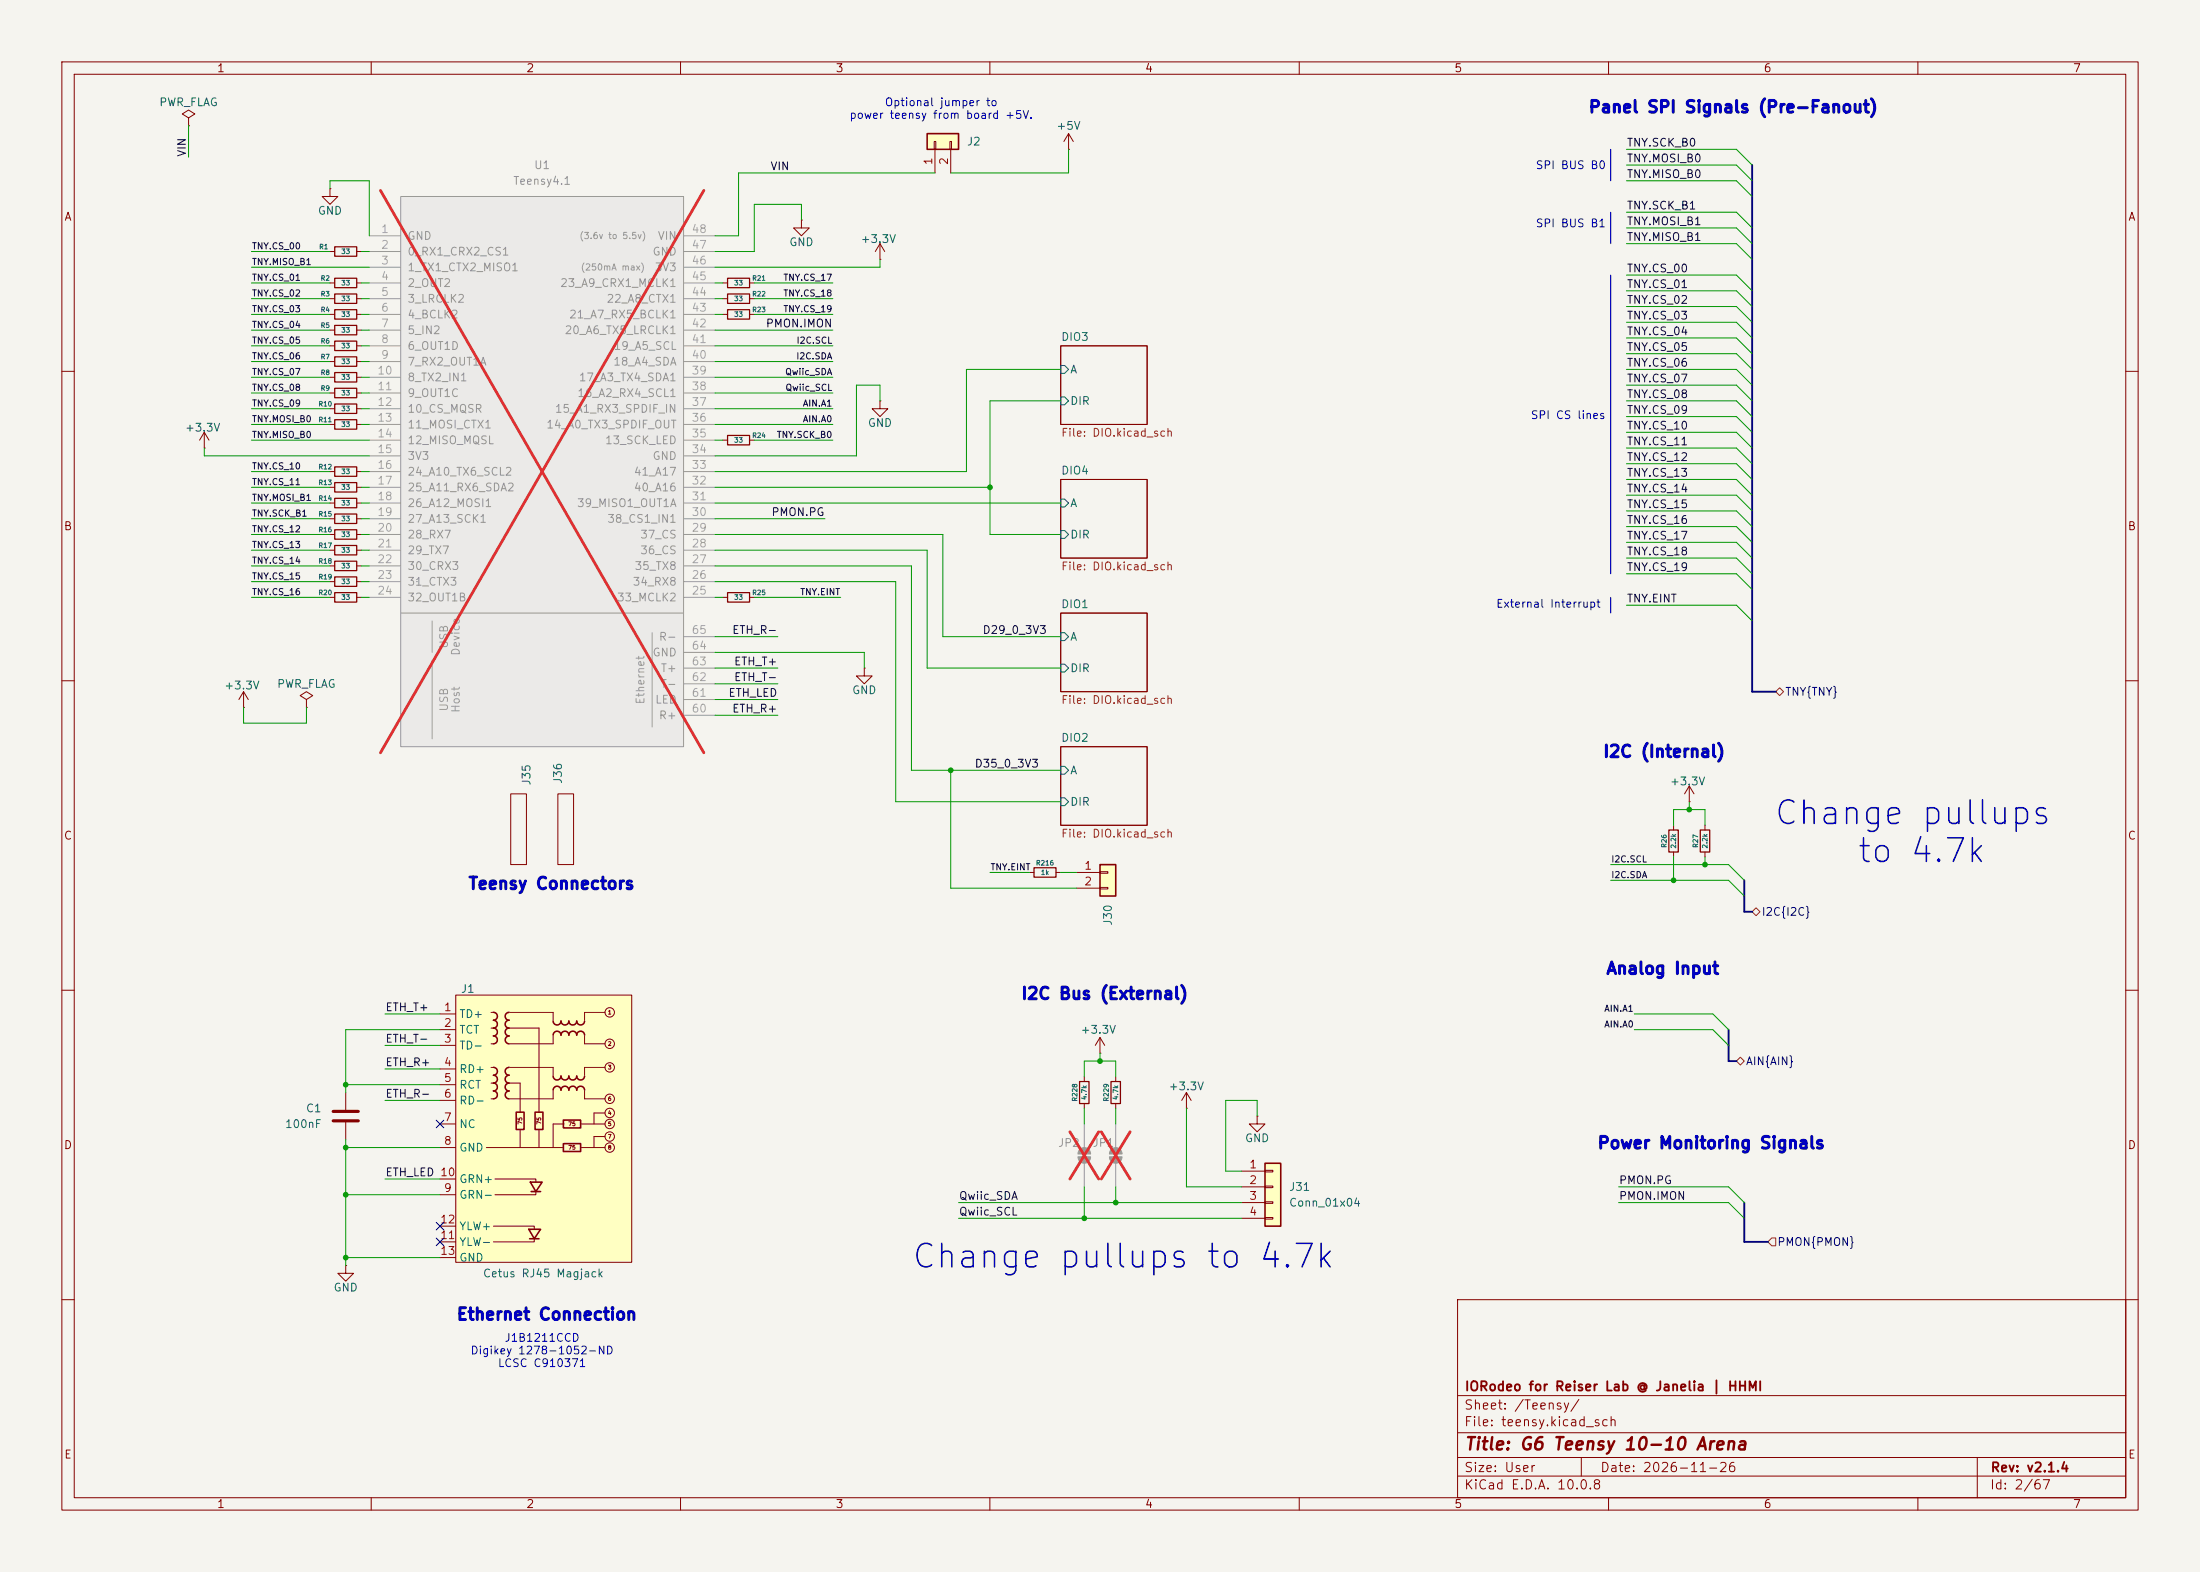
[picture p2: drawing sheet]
<svg xmlns="http://www.w3.org/2000/svg" width="356mm" height="254mm" viewBox="0 0 356 254" stroke-linecap="round" stroke-linejoin="round" font-family="sans-serif">
<path d="M0 0h355.6v254h-355.6z" fill="#f5f4ef" stroke="#f5f4ef" stroke-width=".16"/>
<g fill="none" stroke="#840000" stroke-width=".16">
<path d="M10 10h335.6v234h-335.6zM12 12h331.6v230h-331.6zM60 10v2M110 10v2M160 10v2M210 10v2M260 10v2M310 10v2M172.7 24.1h.1M172.7 21.6l-.7 1.3M172.7 21.6l.8 1.3M172.7 21.6v2.5"/>
<path d="M53.3 55.9h.8M57.7 55.9h.7M171.4 55.9h14v12.7h-14zM10 60h2M171.4 77.5h14v12.7h-14zM343.6 60h2M171.4 99.1h14v12.7h-14zM10 110h2M343.6 110h2M171.4 120.7h14v12.7h-14zM270.5 133.4v.7M270.5 137.7v.7"/>
<path d="M275.6 133.4v.7M275.6 137.7v.7M10 160h2M343.6 160h2M175.3 174v.8M175.3 178.3v.8M177.8 170.2h.1M177.8 167.6l-.8 1.3M177.8 167.6l.8 1.3M177.8 167.6v2.6M10 210h2M235.6 210h108v32h-108z"/>
<path d="M343.6 210h2M235.6 238.5h108M235.6 235.5h108M235.6 231.5h108M235.6 225.5h108M255.6 235.5v3M319.6 235.5v6.5M60 242v2M110 242v2M160 242v2M210 242v2M260 242v2"/>
<path d="M310 242v2"/>
</g>
<path d="M171.4 59.1h.7l.6 .6-.6 .6h-.7zM171.4 64.1h.7l.6 .7-.6 .6h-.7zM171.4 80.6h.7l.6 .7-.6 .6h-.7zM171.4 85.7h.7l.6 .7-.6 .6h-.7zM171.4 102.2h.7l.6 .7-.6 .6h-.7zM171.4 107.3h.7l.6 .7-.6 .6h-.7zM171.4 123.8h.7l.6 .7-.6 .6h-.7zM171.4 128.9h.7l.6 .6-.6 .7h-.7z" fill="none" stroke="#006464" stroke-width=".16"/>
<path d="M54.1 55.1h3.6v1.5h-3.6zM269.7 134.1h1.6v3.6h-1.6zM274.8 134.1h1.6v3.6h-1.6zM174.5 174.8h1.5v3.5h-1.5z" fill="none" stroke="#840000" stroke-width=".2"/>
<path d="M73.7 160.8h28.4v43.2h-28.4z" fill="#ffffc2"/>
<g fill="none" stroke="#840000" stroke-width=".16">
<path d="M129.5 35.6v1.2h1.3l-1.3 1.3-1.2-1.3h1.2M129.5 35.6h.1M142.2 39.4l-.7 1.2M142.2 39.4l.8 1.2M142.2 39.4v2.5M142.2 41.9h.1M53.3 68.6h.8M57.7 68.6h.7M53.3 91.4h.8M57.7 91.4h.7M49.5 113l1-.6-1-.6-1 .6 1 .6v1.3M49.5 114.3h.1"/>
<path d="M82.5 128.3h2.6v11.4h-2.6zM90.2 128.3h2.5v11.4h-2.5zM71.1 163.8h2.6M71.1 166.4h2.6M71.1 168.9h2.6M71.1 172.7h2.6M71.1 175.3h2.6M71.1 177.8h2.6M73.7 160.8h28.4v43.2h-28.4zM79.4 163.6h.4M79.4 166.1h.4M79.4 168.7h.4"/>
<path d="M79.4 172.5h.4M79.4 175h.4M79.4 177.5h.4M82.4 163.6h7v1.2M82.4 166.1h4.7v13.6M82.4 172.5h7v1.2M82.4 175h1.7v4.7M89.4 167.4v1.3h-7M89.4 176.3v1.2h-7M94.5 167.4v1.3h3.3M94.5 176.3v1.2h3.3M97.8 163.6h-3.3v1.2"/>
<path d="M97.8 172.5h-3.3v1.2M97.8 179.8h-1.8v1.8M180.3 174v.8M180.3 178.3v.8M191.8 179.1h.1M191.8 176.5l-.8 1.3M191.8 176.5l.7 1.3M191.8 176.5v2.6M71.1 181.6h2.6M71.1 185.4h2.6M71.1 193h2.6M71.1 190.5h2.6"/>
<path d="M71.1 198.1h2.6M78.6 185.4h12.3M79.8 198.1h6.6v.5M80 190.5h6.6v.5M84.1 182.6v2.8M86.6 192.5v.5h-6.6M87.1 182.6v2.8M91.2 181.6h-1.8v3.8M94 181.6h3.8M94 185.4h3.8M97.8 183.6h-1.8v1.8M203.2 180.3v1.3h1.3l-1.3 1.3-1.3-1.3h1.3"/>
<path d="M203.2 180.3h.1M71.1 200.7h2.6M71.1 203.2h2.6M86.4 200.2v.5h-6.6"/>
<circle cx="98.6" cy="168.7" r=".76"/>
<circle cx="98.6" cy="179.8" r=".76"/>
<circle cx="98.6" cy="177.5" r=".76"/>
<circle cx="98.6" cy="172.5" r=".76"/>
<circle cx="98.6" cy="163.6" r=".76"/>
<circle cx="98.6" cy="183.6" r=".76"/>
<circle cx="98.6" cy="185.4" r=".76"/>
<circle cx="98.6" cy="181.6" r=".76"/>
</g>
<g fill="none" stroke="#840000" stroke-width=".25">
<path d="M79.8 163.6a.63 .63 0 0 1 .6 .6 .63 .63 0 0 1-.6 .6 .64 .64 0 0 1 .6 .7 .64 .64 0 0 1-.6 .6 .64 .64 0 0 1 .6 .6 .64 .64 0 0 1-.6 .7 .64 .64 0 0 1 .6 .6 .64 .64 0 0 1-.6 .7M79.8 172.5a.63 .63 0 0 1 .6 .6 .63 .63 0 0 1-.6 .6 .64 .64 0 0 1 .6 .7 .64 .64 0 0 1-.6 .6 .64 .64 0 0 1 .6 .6 .64 .64 0 0 1-.6 .7 .64 .64 0 0 1 .6 .6 .64 .64 0 0 1-.6 .6M82.3 163.6a.64 .64 0 0 0-.6 .6 .64 .64 0 0 0 .6 .6 .64 .64 0 0 0-.6 .7 .64 .64 0 0 0 .6 .6 .64 .64 0 0 0-.6 .7 .64 .64 0 0 0 .6 .6M82.3 172.5a.64 .64 0 0 0-.6 .6 .64 .64 0 0 0 .6 .6 .64 .64 0 0 0-.6 .7 .64 .64 0 0 0 .6 .6 .64 .64 0 0 0-.6 .6 .64 .64 0 0 0 .6 .7M82.3 167.4a.64 .64 0 0 0-.6 .6 .64 .64 0 0 0 .6 .7M82.3 176.3a.64 .64 0 0 0-.6 .6 .64 .64 0 0 0 .6 .6M83.4 179.7h1.3v2.8h-1.3zM86.5 179.7h1.3v2.8h-1.3zM94.5 165a.64 .64 0 0 1-.6 .6 .64 .64 0 0 1-.7-.6 .64 .64 0 0 1-.6 .6 .64 .64 0 0 1-.7-.6 .64 .64 0 0 1-.6 .6 .64 .64 0 0 1-.6-.6 .64 .64 0 0 1-.7 .6 .64 .64 0 0 1-.6-.6M94.5 167.3a.64 .64 0 0 0-.6-.7 .64 .64 0 0 0-.7 .7 .64 .64 0 0 0-.6-.7 .64 .64 0 0 0-.7 .7 .64 .64 0 0 0-.6-.7 .64 .64 0 0 0-.6 .7 .64 .64 0 0 0-.7-.7 .64 .64 0 0 0-.6 .7M94.5 173.9a.64 .64 0 0 1-.6 .6 .64 .64 0 0 1-.7-.6 .64 .64 0 0 1-.6 .6 .64 .64 0 0 1-.7-.6 .64 .64 0 0 1-.6 .6 .64 .64 0 0 1-.6-.6 .64 .64 0 0 1-.7 .6 .64 .64 0 0 1-.6-.6M94.5 176.1a.64 .64 0 0 0-.6-.6 .64 .64 0 0 0-.7 .6 .64 .64 0 0 0-.6-.6 .64 .64 0 0 0-.7 .6 .64 .64 0 0 0-.6-.6 .64 .64 0 0 0-.6 .6 .64 .64 0 0 0-.7-.6 .64 .64 0 0 0-.6 .6"/>
<path d="M85.5 198.6h1.9l-1 1.6zM85.7 191h1.9l-1 1.5zM85.9 192.5h1.5M91.1 181h2.8v1.2h-2.8zM91.1 184.8h2.8v1.3h-2.8zM85.6 200.2h1.5"/>
</g>
<path d="M54.1 67.8h3.6v1.5h-3.6zM54.1 90.7h3.6v1.5h-3.6zM179.6 174.8h1.5v3.5h-1.5z" fill="none" stroke="#840000" stroke-width=".2"/>
<path d="M179.3 186.9h2.1M179.3 186.4h2.1M180.3 181.6v3.8M180.3 188v3.8" fill="none" stroke="#9c9b98" stroke-width=".16"/>
<g fill="#9c9b98" stroke="#9c9b98" stroke-width=".16">
<path d="M179.3 186.9h2.1a1.02 1.02 0 0 1-1.1 1.1 1.02 1.02 0 0 1-1-1.1z"/>
<path d="M179.6 185.7a1.02 1.02 0 0 1 1.1-.2 1.02 1.02 0 0 1 .7 .9h-2.1z"/>
</g>
<path d="M178 182.9l4.7 7.6M182.7 182.9l-4.7 7.6" fill="none" stroke="#e12e31" stroke-width=".46"/>
<path d="M204.5 188h2.5v10.1h-2.5z" fill="#ffffc2"/>
<path d="M204.5 188h2.5v10.1h-2.5z" fill="none" stroke="#840000" stroke-width=".25"/>
<g fill="none" stroke="#840000" stroke-width=".16">
<path d="M53.3 76.2h.8M53.3 78.7h.8M57.7 76.2h.7M57.7 78.7h.7M53.3 83.8h.8M53.3 81.3h.8M53.3 86.4h.8M53.3 94h.8M53.3 88.9h.8M57.7 83.8h.7M57.7 81.3h.7M57.7 86.4h.7"/>
<path d="M57.7 94h.7M57.7 88.9h.7M200.7 189.2h3.8M200.7 191.8h3.8M200.7 194.3h3.8M200.7 196.9h3.8M204.5 189.1h1.2v.3h-1.2zM204.5 191.6h1.2v.3h-1.2zM204.5 194.2h1.2v.2h-1.2zM204.5 196.7h1.2v.3h-1.2z"/>
</g>
<path d="M54.1 75.4h3.6v1.6h-3.6zM54.1 78h3.6v1.5h-3.6zM54.1 83.1h3.6v1.5h-3.6zM54.1 80.5h3.6v1.5h-3.6zM54.1 85.6h3.6v1.5h-3.6zM54.1 93.2h3.6v1.5h-3.6zM54.1 88.1h3.6v1.6h-3.6z" fill="none" stroke="#840000" stroke-width=".2"/>
<path d="M64.8 31.8h45.7v88.9h-45.7z" fill="#ebeae8"/>
<g fill="none" stroke="#9c9b98" stroke-width=".16">
<path d="M59.7 38.1h5.1M64.8 31.8h45.7v88.9h-45.7zM110.5 38.1h5.1M59.7 48.3h5.1M59.7 50.8h5.1M59.7 53.3h5.1M59.7 55.9h5.1M59.7 58.4h5.1M59.7 45.7h5.1M59.7 43.2h5.1M59.7 40.6h5.1M110.5 48.3h5.1"/>
<path d="M110.5 50.8h5.1M110.5 53.3h5.1M110.5 55.9h5.1M110.5 58.4h5.1M110.5 45.7h5.1M110.5 43.2h5.1M110.5 40.6h5.1M59.7 61h5.1M59.7 63.5h5.1M59.7 66h5.1M59.7 68.6h5.1M59.7 71.1h5.1"/>
<path d="M59.7 76.2h5.1M59.7 78.7h5.1M59.7 73.7h5.1M110.5 61h5.1M110.5 63.5h5.1M110.5 66h5.1M110.5 68.6h5.1M110.5 71.1h5.1M110.5 76.2h5.1M110.5 78.7h5.1M110.5 73.7h5.1M59.7 81.3h5.1"/>
<path d="M59.7 83.8h5.1M59.7 86.4h5.1M59.7 88.9h5.1M59.7 91.4h5.1M59.7 94h5.1M59.7 96.5h5.1M64.8 99.1h45.7M67.3 94h.1M110.5 81.3h5.1M110.5 83.8h5.1M110.5 86.4h5.1M110.5 88.9h5.1"/>
<path d="M110.5 91.4h5.1M110.5 94h5.1M110.5 96.5h5.1M69.8 100.3v5.1M69.8 106.7v12.7M105.4 102.2v15.3M110.5 115.6h5.1M110.5 113h5.1M110.5 110.5h5.1M110.5 108h5.1M110.5 105.4h5.1M110.5 102.9h5.1"/>
<path d="M174.2 186.9h2.1M174.2 186.4h2.1M175.3 181.6v3.8M175.3 188v3.8"/>
</g>
<path d="M61.5 30.8l52.3 90.8M113.8 30.8l-52.3 90.8M172.9 182.9l4.7 7.6M177.6 182.9l-4.7 7.6" fill="none" stroke="#e12e31" stroke-width=".46"/>
<g fill="none" stroke="#840000" stroke-width=".16">
<path d="M30.5 19.1l1-.7-1-.6-1 .6 1 .7v1.2M30.5 20.3h.1M53.3 48.3h.8M53.3 50.8h.8M53.3 40.6h.8M53.3 58.4h.8M57.7 48.3h.7M57.7 50.8h.7M57.7 40.6h.7M57.7 58.4h.7M116.8 45.7h.8M121.2 45.7h.7"/>
<path d="M33 72.4h.1M33 69.9l-.7 1.2M33 69.9l.8 1.2M33 69.9v2.5M53.3 63.5h.8M53.3 66h.8M57.7 63.5h.7M57.7 66h.7M53.3 96.5h.8M57.7 96.5h.7M116.8 96.5h.8M121.2 96.5h.7"/>
<path d="M39.4 114.3h.1M39.4 111.8l-.8 1.2M39.4 111.8l.7 1.2M39.4 111.8v2.5M273 129.5h.1M273 127l-.7 1.3M273 127l.8 1.3M273 127v2.5"/>
</g>
<path d="M54.1 39.9h3.6v1.5h-3.6zM54.1 47.5h3.6v1.5h-3.6zM54.1 50h3.6v1.6h-3.6zM54.1 57.7h3.6v1.5h-3.6zM117.6 45h3.6v1.5h-3.6zM54.1 62.7h3.6v1.6h-3.6zM54.1 65.3h3.6v1.5h-3.6zM54.1 95.8h3.6v1.5h-3.6zM117.6 95.8h3.6v1.5h-3.6z" fill="none" stroke="#840000" stroke-width=".2"/>
<g fill="#9c9b98" stroke="#9c9b98" stroke-width=".16">
<path d="M174.2 186.9h2.1a1.02 1.02 0 0 1-1 1.1 1.02 1.02 0 0 1-1.1-1.1z"/>
<path d="M174.5 185.7a1.02 1.02 0 0 1 1.1-.2 1.02 1.02 0 0 1 .7 .9h-2.1z"/>
</g>
<path d="M177.8 139.7h2.5v5.1h-2.5z" fill="#ffffc2"/>
<path d="M177.8 139.7h2.5v5.1h-2.5z" fill="none" stroke="#840000" stroke-width=".25"/>
<path d="M116.8 71.1h.8M121.2 71.1h.7M142.2 64.8v1.2h1.3l-1.3 1.3-1.2-1.3h1.2M142.2 64.8h.1M166.4 141h.7M170.7 141h.7M174 141h3.8M174 143.5h3.8M177.8 140.8h1.3v.3h-1.3zM177.8 143.4h1.3v.2h-1.3z" fill="none" stroke="#840000" stroke-width=".16"/>
<path d="M117.6 70.4h3.6v1.5h-3.6zM167.1 140.2h3.6v1.5h-3.6z" fill="none" stroke="#840000" stroke-width=".2"/>
<path d="M149.9 21.6h5v2.5h-5z" fill="#ffffc2"/>
<path d="M149.9 21.6h5v2.5h-5z" fill="none" stroke="#840000" stroke-width=".25"/>
<g fill="none" stroke="#840000" stroke-width=".16">
<path d="M53.3 30.5v1.3h1.3l-1.3 1.2-1.2-1.2h1.2M53.3 30.5h.1M151 22.9h.3v1.2h-.3zM151.1 24.1v3.8M153.5 22.9h.3v1.2h-.3zM153.7 24.1v3.8M53.3 53.3h.8M53.3 45.7h.8M57.7 53.3h.7M57.7 45.7h.7M116.8 50.8h.8M116.8 48.3h.8"/>
<path d="M121.2 50.8h.7M121.2 48.3h.7M53.3 61h.8M57.7 61h.7M139.7 108v1.2h1.3l-1.3 1.3-1.3-1.3h1.3M139.7 108h.1M55.9 176.5v2.8M55.9 181.4v2.8M55.9 204.5v1.2h1.2l-1.2 1.3-1.3-1.3h1.3M55.9 204.5h.1"/>
</g>
<path d="M54.1 52.6h3.6v1.5h-3.6zM54.1 45h3.6v1.5h-3.6zM117.6 50h3.6v1.6h-3.6zM117.6 47.5h3.6v1.5h-3.6zM54.1 60.2h3.6v1.5h-3.6z" fill="none" stroke="#840000" stroke-width=".2"/>
<path d="M53.8 179.6h4.1M53.8 181.1h4.1" fill="none" stroke="#840000" stroke-width=".51"/>
<path d="M287 111.8l.7-.7 .6 .7-.6 .6zM283.2 147.3l.6-.6 .7 .6-.7 .7zM280.7 171.5l.6-.7 .6 .7-.6 .6zM286.4 200h.6v1.3h-.6l-.7-.6z" fill="none" stroke="#725600" stroke-width=".16"/>
<path d="M260.3 24.1v5.1M260.3 34.3v5.1M260.3 44.5v48.2M260.3 96.5v2.6" fill="none" stroke="#0000c2" stroke-width=".16"/>
<path d="M283.2 26.7v85.1h3.8M281.9 142.2v5.1h1.3M279.4 166.4v5.1h1.3M281.9 194.3v6.4h3.8" fill="none" stroke="#000084" stroke-width=".3"/>
<g fill="none" stroke="#009600" stroke-width=".16">
<path d="M30.5 20.3v5.1M53.3 30.5v-1.3h6.4v8.9M129.5 35.6v-2.6h-7.6v7.6h-6.3M151.1 27.9h-31.7v10.2h-3.8M172.7 24.1v3.8h-19M262.9 29.2h17.8l2.5 2.6M262.9 36.8h17.8l2.5 2.6M262.9 39.4h17.8l2.5 2.5M262.9 26.7h17.8l2.5 2.5M262.9 24.1h17.8l2.5 2.6M262.9 34.3h17.8l2.5 2.5M40.6 45.7h12.7"/>
<path d="M40.6 48.3h12.7M40.6 40.6h12.7M40.6 53.3h12.7M40.6 50.8h12.7M40.6 55.9h12.7M40.6 43.2h19.1M40.6 58.4h12.7M58.4 45.7h1.3M58.4 48.3h1.3M58.4 40.6h1.3M58.4 53.3h1.3M58.4 50.8h1.3"/>
<path d="M58.4 55.9h1.3M58.4 58.4h1.3M115.6 45.7h1.2M115.6 48.3h1.2M115.6 53.3h19M115.6 50.8h1.2M115.6 55.9h19M115.6 58.4h19M121.9 45.7h12.7M121.9 48.3h12.7M121.9 50.8h12.7M142.2 41.9v1.3h-26.6"/>
<path d="M171.4 59.7h-15.2v16.5h-40.6M262.9 59.7h17.8l2.5 2.5M262.9 49.5h17.8l2.5 2.6M262.9 52.1h17.8l2.5 2.5M262.9 44.5h17.8l2.5 2.5M262.9 47h17.8l2.5 2.5M262.9 54.6h17.8l2.5 2.6M262.9 57.2h17.8l2.5 2.5M33 72.4v1.3h26.7M40.6 68.6h12.7M40.6 66h12.7M40.6 71.1h19.1"/>
<path d="M40.6 61h12.7M40.6 63.5h12.7M40.6 76.2h12.7M40.6 78.7h12.7M58.4 68.6h1.3M58.4 66h1.3M58.4 61h1.3M58.4 63.5h1.3M58.4 76.2h1.3M58.4 78.7h1.3M115.6 68.6h19M115.6 66h19"/>
<path d="M115.6 71.1h1.2M115.6 61h19M115.6 63.5h19M115.6 78.7h44.4M121.9 71.1h12.7M142.2 64.8v-2.6h-3.8v11.5h-22.8M171.4 64.8h-11.4v21.6h11.4M262.9 64.8h17.8l2.5 2.5M262.9 77.5h17.8l2.5 2.5M262.9 67.3h17.8l2.5 2.6M262.9 69.9h17.8l2.5 2.5M262.9 74.9h17.8l2.5 2.6"/>
<path d="M262.9 72.4h17.8l2.5 2.5M262.9 62.2h17.8l2.5 2.6M40.6 83.8h12.7M40.6 86.4h12.7M40.6 88.9h12.7M40.6 96.5h12.7M40.6 94h12.7M40.6 91.4h12.7M40.6 81.3h12.7M58.4 83.8h1.3M58.4 86.4h1.3M58.4 88.9h1.3"/>
<path d="M58.4 96.5h1.3M58.4 94h1.3M58.4 91.4h1.3M58.4 81.3h1.3M115.6 88.9h34.3v19.1h21.5M115.6 91.4h31.7v33.1h24.1M115.6 83.8h17.7M115.6 86.4h36.8v16.5h19M115.6 96.5h1.2M115.6 94h29.2v35.5h26.6M115.6 81.3h55.8M121.9 96.5h14"/>
<path d="M262.9 97.8h17.8l2.5 2.5M262.9 90.2h17.8l2.5 2.5M262.9 87.6h17.8l2.5 2.6M262.9 85.1h17.8l2.5 2.5M262.9 92.7h17.8l2.5 2.6M262.9 80h17.8l2.5 2.6M262.9 82.6h17.8l2.5 2.5M39.4 114.3v2.5h10.1v-2.5M115.6 108h10.1M115.6 115.6h10.1M115.6 113h10.1M115.6 105.4h24.1v2.6"/>
<path d="M115.6 102.9h10.1M115.6 110.5h10.1M153.7 124.5v19h20.3M260.3 139.7h19.1l2.5 2.5M270.5 133.4v-2.6h5.1v2.6M270.5 138.4v3.8M273 129.5v1.3M275.6 138.4v1.3M160 141h6.4M171.4 141h2.6M260.3 142.2h19.1l2.5 2.6M55.9 175.3h15.2"/>
<path d="M62.2 163.8h8.9M62.2 177.8h8.9M62.2 168.9h8.9M62.2 172.7h8.9M71.1 166.4h-15.2v10.1M175.3 174v-2.5h5v2.5M175.3 179.1v2.5M177.8 170.2v1.3M180.3 179.1v2.5M191.8 179.1v12.7h8.9M264.2 163.8h12.7l2.5 2.6M264.2 166.4h12.7l2.5 2.5"/>
<path d="M55.9 184.2v20.3M55.9 193h15.2M55.9 185.4h15.2M62.2 190.5h8.9M154.9 196.9h45.8M154.9 194.3h45.8M175.3 191.8v5.1M180.3 191.8v2.5M203.2 180.3v-2.5h-5.1v11.4h2.6M261.6 194.3h17.8l2.5 2.6M261.6 191.8h17.8l2.5 2.5M55.9 203.2h15.2"/>
</g>
<path d="M70.5 197.5l1.2 1.2M70.5 181l1.2 1.2M71.7 197.5l-1.2 1.2M71.7 181l-1.2 1.2M70.5 200.1l1.2 1.2M71.7 200.1l-1.2 1.2" fill="none" stroke="#000084" stroke-width=".16"/>
<g fill="#009600">
<circle cx="160" cy="78.7" r=".46"/>
<circle cx="275.6" cy="139.7" r=".46"/>
<circle cx="273" cy="130.8" r=".46"/>
<circle cx="270.5" cy="142.2" r=".46"/>
<circle cx="55.9" cy="203.2" r=".46"/>
<circle cx="55.9" cy="193" r=".46"/>
<circle cx="55.9" cy="185.4" r=".46"/>
<circle cx="55.9" cy="175.3" r=".46"/>
<circle cx="175.3" cy="196.9" r=".46"/>
<circle cx="180.3" cy="194.3" r=".46"/>
<circle cx="177.8" cy="171.5" r=".46"/>
<circle cx="153.7" cy="124.5" r=".46"/>
</g>
<g font-size="3.8" fill="#0000c2">
<text x="286.5" y="134.2">Change pullups</text>
<text x="299.9" y="140.3">to 4.7k</text>
<text x="147.1" y="205.9">Change pullups to 4.7k</text>
</g>
<text font-size="2" fill="#840000" x="236.6" y="234.8">Title: G6 Teensy 10-10 Arena</text>
<g font-size="1.9" fill="#0000c2">
<text x="256.7" y="18.7">Panel SPI Signals (Pre-Fanout)</text>
<text x="259" y="122.8">I2C (Internal)</text>
<text x="75.6" y="144.2">Teensy Connectors</text>
<text x="164.9" y="162">I2C Bus (External)</text>
<text x="259.5" y="157.9">Analog Input</text>
<text x="258.1" y="186.1">Power Monitoring Signals</text>
<text x="73.7" y="213.8">Ethernet Connection</text>
</g>
<g font-size="1.5" fill="#840000">
<text x="236.6" y="225.1">IORodeo for Reiser Lab @ Janelia | HHMI</text>
<text x="236.6" y="230.8">File: teensy.kicad_sch</text>
<text x="236.6" y="228.1">Sheet: /Teensy/</text>
<text x="236.6" y="238.2">Size: User</text>
<text x="258.6" y="238.2">Date: 2026-11-26</text>
<text x="321.6" y="238.2">Rev: v2.1.4</text>
<text x="236.6" y="241">KiCad E.D.A. 10.0.8</text>
<text x="321.6" y="241">Id: 2/67</text>
</g>
<g font-size="1.3" fill="#840000">
<text x="35" y="12">1</text>
<text x="85" y="12">2</text>
<text x="135" y="12">3</text>
<text x="185" y="12">4</text>
<text x="235" y="12">5</text>
<text x="285" y="12">6</text>
<text x="335" y="12">7</text>
<text x="10.3" y="36">A</text>
<text x="343.9" y="36">A</text>
<text x="10.2" y="86">B</text>
<text x="343.8" y="86">B</text>
<text x="10.2" y="136">C</text>
<text x="343.8" y="136">C</text>
<text x="10.2" y="186">D</text>
<text x="343.8" y="186">D</text>
<text x="10.3" y="236">E</text>
<text x="343.9" y="236">E</text>
<text x="35" y="244">1</text>
<text x="85" y="244">2</text>
<text x="135" y="244">3</text>
<text x="185" y="244">4</text>
<text x="235" y="244">5</text>
<text x="285" y="244">6</text>
<text x="335" y="244">7</text>
</g>
<g font-size="1.3" fill="#006464">
<text x="25.6" y="17.5">PWR_FLAG</text>
<text x="156.2" y="23.8">J2</text>
<text x="170.7" y="21.3">+5V</text>
<text x="51.3" y="35">GND</text>
<text x="127.5" y="40.1">GND</text>
<text x="139" y="39.6">+3.3V</text>
<text x="171.4" y="55.4">DIO3</text>
<text x="172.9" y="60.7">A</text>
<text x="172.9" y="65.7">DIR</text>
<text x="29.8" y="70.1">+3.3V</text>
<text x="140.2" y="69.3">GND</text>
<text x="171.4" y="77">DIO4</text>
<text x="172.9" y="82.2">A</text>
<text x="172.9" y="87.3">DIR</text>
<text x="171.4" y="98.6">DIO1</text>
<text x="172.9" y="103.8">A</text>
<text x="36.1" y="111.7">+3.3V</text>
<text x="44.7" y="111.5">PWR_FLAG</text>
<text x="137.6" y="112.5">GND</text>
<text x="172.9" y="108.9">DIR</text>
<text x="171.4" y="120.2">DIO2</text>
<text x="172.9" y="125.4">A</text>
<text x="86.1" y="127" transform="rotate(-90 86.1 127)">J35</text>
<text x="91.1" y="126.8" transform="rotate(-90 91.1 126.8)">J36</text>
<text x="172.9" y="130.5">DIR</text>
<text x="269.8" y="127.2">+3.3V</text>
<text x="180" y="149.7" transform="rotate(-90 180 149.7)">J30</text>
<text x="74.4" y="160.7">J1</text>
<text x="74.1" y="164.8">TD+</text>
<text x="74.1" y="167.3">TCT</text>
<text x="174.6" y="167.3">+3.3V</text>
<text x="74.1" y="169.9">TD-</text>
<text x="74.1" y="173.7">RD+</text>
<text x="74.1" y="176.2">RCT</text>
<text x="74.1" y="178.8">RD-</text>
<text x="188.8" y="176.5">+3.3V</text>
<text x="46" y="182.6">100nF</text>
<text x="49.4" y="180">C1</text>
<text x="74.1" y="182.6">NC</text>
<text x="201.1" y="184.9">GND</text>
<text x="74.1" y="186.4">GND</text>
<text x="74.1" y="191.5">GRN+</text>
<text x="74.1" y="194">GRN-</text>
<text x="208.3" y="192.7">J31</text>
<text x="208.3" y="195.3">Conn_01x04</text>
<text x="74.1" y="201.6">YLW-</text>
<text x="74.1" y="199.1">YLW+</text>
<text x="53.8" y="209">GND</text>
<text x="74.1" y="204.2">GND</text>
<text x="78" y="206.7">Cetus RJ45 Magjack</text>
</g>
<g font-size="1.3" fill="#0000c2">
<text x="142.9" y="17.5">Optional jumper to</text>
<text x="137.2" y="19.5">power teensy from board +5V.</text>
<text x="248.1" y="27.6">SPI BUS B0</text>
<text x="248.1" y="37">SPI BUS B1</text>
<text x="247.3" y="68">SPI CS lines</text>
<text x="241.7" y="98.5">External Interrupt</text>
<text x="76" y="219.2">Digikey 1278-1052-ND</text>
<text x="80.4" y="221.2">LCSC C910371</text>
<text x="81.5" y="217.1">J1B1211CCD</text>
</g>
<g font-size="1.3" fill="#0f0f0f">
<text x="30.4" y="25.4" transform="rotate(-90 30.4 25.4)">VIN</text>
<text x="124.4" y="27.8">VIN</text>
<text x="262.9" y="29.1">TNY.MISO_B0</text>
<text x="262.9" y="26.5">TNY.MOSI_B0</text>
<text x="262.9" y="24">TNY.SCK_B0</text>
<text x="262.9" y="34.2">TNY.SCK_B1</text>
<text x="262.9" y="36.7">TNY.MOSI_B1</text>
<text x="262.9" y="39.2">TNY.MISO_B1</text>
<text x="262.9" y="46.9">TNY.CS_01</text>
<text x="262.9" y="44.3">TNY.CS_00</text>
<text x="123.7" y="53.2">PMON.IMON</text>
<text x="262.9" y="51.9">TNY.CS_03</text>
<text x="262.9" y="49.4">TNY.CS_02</text>
<text x="262.9" y="57">TNY.CS_05</text>
<text x="262.9" y="54.5">TNY.CS_04</text>
<text x="262.9" y="59.6">TNY.CS_06</text>
<text x="262.9" y="62.1">TNY.CS_07</text>
<text x="262.9" y="64.6">TNY.CS_08</text>
<text x="262.9" y="67.2">TNY.CS_09</text>
<text x="262.9" y="69.7">TNY.CS_10</text>
<text x="262.9" y="74.8">TNY.CS_12</text>
<text x="262.9" y="77.3">TNY.CS_13</text>
<text x="262.9" y="72.3">TNY.CS_11</text>
<text x="124.6" y="83.7">PMON.PG</text>
<text x="262.9" y="82.4">TNY.CS_15</text>
<text x="262.9" y="79.9">TNY.CS_14</text>
<text x="262.9" y="87.5">TNY.CS_17</text>
<text x="262.9" y="85">TNY.CS_16</text>
<text x="262.9" y="92.6">TNY.CS_19</text>
<text x="262.9" y="90">TNY.CS_18</text>
<text x="262.9" y="97.7">TNY.EINT</text>
<text x="118.2" y="102.7">ETH_R-</text>
<text x="118.5" y="107.8">ETH_T+</text>
<text x="158.7" y="102.7">D29_0_3V3</text>
<text x="117.6" y="112.9">ETH_LED</text>
<text x="118.5" y="110.4">ETH_T-</text>
<text x="118.2" y="115.4">ETH_R+</text>
<text x="157.5" y="124.3">D35_0_3V3</text>
<text x="62.2" y="163.7">ETH_T+</text>
<text x="62.2" y="168.8">ETH_T-</text>
<text x="62.2" y="172.6">ETH_R+</text>
<text x="62.2" y="177.7">ETH_R-</text>
<text x="62.2" y="190.4">ETH_LED 10</text>
<text x="261.6" y="191.6">PMON.PG</text>
<text x="154.9" y="194.2">Qwiic_SDA</text>
<text x="154.9" y="196.7">Qwiic_SCL</text>
<text x="261.6" y="194.2">PMON.IMON</text>
</g>
<g font-size="1.3" fill="#939391">
<text x="86.2" y="27.6">U1</text>
<text x="82.8" y="30.2">Teensy4.1</text>
<text x="65.8" y="39.1">GND</text>
<text x="65.8" y="41.6">0_RX1_CRX2_CS1</text>
<text x="105.4" y="41.6">GND</text>
<text x="106.2" y="39.1">VIN</text>
<text x="65.8" y="44.1">1_TX1_CTX2_MISO1</text>
<text x="65.8" y="46.7">2_OUT2</text>
<text x="90.4" y="46.7">23_A9_CRX1_MCLK1</text>
<text x="105.7" y="44.1">3V3</text>
<text x="65.8" y="49.2">3_LRCLK2</text>
<text x="65.8" y="51.8">4_BCLK2</text>
<text x="91.9" y="51.8">21_A7_RX5_BCLK1</text>
<text x="97.9" y="49.2">22_A8_CTX1</text>
<text x="65.8" y="54.3">5_IN2</text>
<text x="65.8" y="56.8">6_OUT1D</text>
<text x="65.8" y="59.4">7_RX2_OUT1A</text>
<text x="91.2" y="54.3">20_A6_TX5_LRCLK1</text>
<text x="99" y="59.4">18_A4_SDA</text>
<text x="99.1" y="56.8">19_A5_SCL</text>
<text x="65.8" y="61.9">8_TX2_IN1</text>
<text x="65.8" y="64.5">9_OUT1C</text>
<text x="93.2" y="64.5">16_A2_RX4_SCL1</text>
<text x="93.5" y="61.9">17_A3_TX4_SDA1</text>
<text x="65.8" y="67">10_CS_MQSR</text>
<text x="65.8" y="69.5">11_MOSI_CTX1</text>
<text x="88.2" y="69.5">14_A0_TX3_SPDIF_OUT</text>
<text x="89.6" y="67">15_A1_RX3_SPDIF_IN</text>
<text x="65.8" y="72.1">12_MISO_MQSL</text>
<text x="65.8" y="77.2">24_A10_TX6_SCL2</text>
<text x="65.8" y="74.6">3V3</text>
<text x="97.7" y="72.1">13_SCK_LED</text>
<text x="102.4" y="77.2">41_A17</text>
<text x="105.4" y="74.6">GND</text>
<text x="65.8" y="79.7">25_A11_RX6_SDA2</text>
<text x="65.8" y="82.2">26_A12_MOSI1</text>
<text x="93.2" y="82.2">39_MISO1_OUT1A</text>
<text x="102.4" y="79.7">40_A16</text>
<text x="65.8" y="84.8">27_A13_SCK1</text>
<text x="65.8" y="87.3">28_RX7</text>
<text x="65.8" y="89.9">29_TX7</text>
<text x="98.1" y="84.8">38_CS1_IN1</text>
<text x="103.4" y="89.9">36_CS</text>
<text x="103.4" y="87.3">37_CS</text>
<text x="65.8" y="92.4">30_CRX3</text>
<text x="65.8" y="94.9">31_CTX3</text>
<text x="102.2" y="94.9">34_RX8</text>
<text x="102.5" y="92.4">35_TX8</text>
<text x="65.8" y="97.5">32_OUT1B</text>
<text x="99.6" y="97.5">33_MCLK2</text>
<text x="105.4" y="106.4">GND</text>
<text x="106.4" y="103.8">R-</text>
<text x="105.8" y="114">LED</text>
<text x="106.7" y="111.5">T-</text>
<text x="106.7" y="108.9">T+</text>
<text x="106.4" y="116.5">R+</text>
<text x="170.9" y="185.6">JP2</text>
<text x="176.5" y="185.6">JP1</text>
</g>
<g font-size="1.3" fill="#a90000">
<text x="151" y="26.8" transform="rotate(-90 151 26.8)">1</text>
<text x="153.5" y="26.8" transform="rotate(-90 153.5 26.8)">2</text>
<text x="175.2" y="140.8">1</text>
<text x="175.2" y="143.4">2</text>
<text x="71.7" y="163.7">1</text>
<text x="71.7" y="166.2">2</text>
<text x="71.7" y="168.8">3</text>
<text x="71.7" y="172.6">4</text>
<text x="71.7" y="175.1">5</text>
<text x="71.7" y="177.7">6</text>
<text x="71.7" y="181.5">7</text>
<text x="71.7" y="185.3">8</text>
<text x="201.8" y="189.1">1</text>
<text x="201.8" y="191.6">2</text>
<text x="71.1" y="198">12</text>
<text x="71.7" y="192.9">9</text>
<text x="201.8" y="194.2">3</text>
<text x="201.8" y="196.7">4</text>
<text x="71.1" y="200.5">11</text>
<text x="71.1" y="203.1">13</text>
</g>
<g font-size="1.3" fill="#a5a4a2">
<text x="61.5" y="38">1</text>
<text x="61.5" y="40.5">2</text>
<text x="111.7" y="38">48</text>
<text x="111.7" y="40.5">47</text>
<text x="61.5" y="43">3</text>
<text x="61.5" y="45.6">4</text>
<text x="111.7" y="45.6">45</text>
<text x="111.7" y="43">46</text>
<text x="61.5" y="48.1">5</text>
<text x="61.5" y="50.7">6</text>
<text x="61.5" y="53.2">7</text>
<text x="111.7" y="53.2">42</text>
<text x="111.7" y="50.7">43</text>
<text x="111.7" y="48.1">44</text>
<text x="61.5" y="55.7">8</text>
<text x="61.5" y="58.3">9</text>
<text x="111.7" y="58.3">40</text>
<text x="111.7" y="55.7">41</text>
<text x="60.9" y="60.8">10</text>
<text x="60.9" y="63.4">11</text>
<text x="60.9" y="65.9">12</text>
<text x="111.7" y="65.9">37</text>
<text x="111.7" y="63.4">38</text>
<text x="111.7" y="60.8">39</text>
<text x="60.9" y="68.4">13</text>
<text x="60.9" y="71">14</text>
<text x="111.7" y="71">35</text>
<text x="111.7" y="68.4">36</text>
<text x="60.9" y="76.1">16</text>
<text x="60.9" y="73.5">15</text>
<text x="111.7" y="76.1">33</text>
<text x="111.7" y="73.5">34</text>
<text x="60.9" y="78.6">17</text>
<text x="60.9" y="81.1">18</text>
<text x="60.9" y="83.7">19</text>
<text x="111.7" y="83.7">30</text>
<text x="111.7" y="81.1">31</text>
<text x="111.7" y="78.6">32</text>
<text x="60.9" y="86.2">20</text>
<text x="60.9" y="88.8">21</text>
<text x="111.7" y="88.8">28</text>
<text x="111.7" y="86.2">29</text>
<text x="60.9" y="91.3">22</text>
<text x="60.9" y="93.8">23</text>
<text x="111.7" y="93.8">26</text>
<text x="111.7" y="91.3">27</text>
<text x="60.9" y="96.4">24</text>
<text x="111.7" y="96.4">25</text>
<text x="111.7" y="107.8">63</text>
<text x="111.7" y="105.3">64</text>
<text x="111.7" y="102.7">65</text>
<text x="111.7" y="112.9">61</text>
<text x="111.7" y="110.4">62</text>
<text x="111.7" y="115.4">60</text>
</g>
<g font-size="1.3" fill="#725600">
<text x="171.4" y="70.9">File: DIO.kicad_sch</text>
<text x="171.4" y="92.5">File: DIO.kicad_sch</text>
<text x="171.4" y="114.1">File: DIO.kicad_sch</text>
<text x="171.4" y="135.6">File: DIO.kicad_sch</text>
</g>
<g font-size="1.3" fill="#9c9b98">
<text x="72.7" y="104.9" transform="rotate(-90 72.7 104.9)">USB</text>
<text x="74.6" y="106.1" transform="rotate(-90 74.6 106.1)">Device</text>
<text x="104.5" y="113.9" transform="rotate(-90 104.5 113.9)">Ethernet</text>
<text x="72.7" y="115.1" transform="rotate(-90 72.7 115.1)">USB</text>
<text x="74.6" y="115.3" transform="rotate(-90 74.6 115.3)">Host</text>
</g>
<g font-size="1.3" fill="#000084">
<text x="288.5" y="112.7">TNY{TNY}</text>
<text x="284.6" y="148.3">I2C{I2C}</text>
<text x="282.1" y="172.4">AIN{AIN}</text>
<text x="287.2" y="201.6">PMON{PMON}</text>
</g>
<g font-size="1" fill="#0f0f0f">
<text x="40.6" y="40.5">TNY.CS_00</text>
<text x="40.6" y="45.6">TNY.CS_01</text>
<text x="40.6" y="43.1">TNY.MISO_B1</text>
<text x="126.5" y="45.6">TNY.CS_17</text>
<text x="40.6" y="53.2">TNY.CS_04</text>
<text x="40.6" y="50.7">TNY.CS_03</text>
<text x="40.6" y="48.2">TNY.CS_02</text>
<text x="126.5" y="50.7">TNY.CS_19</text>
<text x="126.5" y="48.2">TNY.CS_18</text>
<text x="40.6" y="58.3">TNY.CS_06</text>
<text x="40.6" y="55.8">TNY.CS_05</text>
<text x="128.6" y="58.3">I2C.SDA</text>
<text x="128.7" y="55.8">I2C.SCL</text>
<text x="40.6" y="63.4">TNY.CS_08</text>
<text x="40.6" y="60.9">TNY.CS_07</text>
<text x="40.6" y="65.9">TNY.CS_09</text>
<text x="126.8" y="60.9">Qwiic_SDA</text>
<text x="126.9" y="63.4">Qwiic_SCL</text>
<text x="129.7" y="65.9">AIN.A1</text>
<text x="40.6" y="71">TNY.MISO_B0</text>
<text x="40.6" y="68.5">TNY.MOSI_B0</text>
<text x="125.5" y="71">TNY.SCK_B0</text>
<text x="129.7" y="68.5">AIN.A0</text>
<text x="40.6" y="76.1">TNY.CS_10</text>
<text x="40.6" y="78.6">TNY.CS_11</text>
<text x="40.6" y="83.7">TNY.SCK_B1</text>
<text x="40.6" y="81.2">TNY.MOSI_B1</text>
<text x="40.6" y="88.8">TNY.CS_13</text>
<text x="40.6" y="86.3">TNY.CS_12</text>
<text x="40.6" y="91.3">TNY.CS_14</text>
<text x="40.6" y="93.9">TNY.CS_15</text>
<text x="40.6" y="96.4">TNY.CS_16</text>
<text x="129.3" y="96.4">TNY.EINT</text>
<text x="160" y="140.9">TNY.EINT</text>
<text x="260.3" y="139.6">I2C.SCL</text>
<text x="260.3" y="142.1">I2C.SDA</text>
<text x="259.2" y="166.3">AIN.A0</text>
<text x="259.2" y="163.7">AIN.A1</text>
</g>
<g font-size="1" fill="#9c9b98">
<text x="93.6" y="38.9">(3.6v to 5.5v)</text>
<text x="93.8" y="43.9">(250mA max)</text>
</g>
<g font-size=".8" fill="#006464">
<text x="51.5" y="40.5">R1</text>
<text x="55.1" y="41.2">33</text>
<text x="51.8" y="45.5">R2</text>
<text x="55.1" y="46.3">33</text>
<text x="118.6" y="46.3">33</text>
<text x="121.5" y="45.5">R21</text>
<text x="51.8" y="48.1">R3</text>
<text x="51.8" y="50.6">R4</text>
<text x="51.8" y="53.2">R5</text>
<text x="55.1" y="48.8">33</text>
<text x="55.1" y="51.4">33</text>
<text x="55.1" y="53.9">33</text>
<text x="118.6" y="51.4">33</text>
<text x="118.6" y="48.8">33</text>
<text x="121.5" y="50.6">R23</text>
<text x="121.5" y="48.1">R22</text>
<text x="51.8" y="55.7">R6</text>
<text x="51.8" y="58.2">R7</text>
<text x="55.1" y="56.5">33</text>
<text x="55.1" y="59">33</text>
<text x="51.4" y="65.9">R10</text>
<text x="51.8" y="63.3">R9</text>
<text x="51.8" y="60.8">R8</text>
<text x="55.1" y="64.1">33</text>
<text x="55.1" y="61.5">33</text>
<text x="51.4" y="68.4">R11</text>
<text x="55.1" y="69.2">33</text>
<text x="55.1" y="66.6">33</text>
<text x="118.6" y="71.7">33</text>
<text x="121.5" y="70.9">R24</text>
<text x="51.4" y="76">R12</text>
<text x="55.1" y="76.8">33</text>
<text x="51.4" y="78.6">R13</text>
<text x="51.4" y="83.6">R15</text>
<text x="51.4" y="81.1">R14</text>
<text x="55.1" y="79.3">33</text>
<text x="55.1" y="81.9">33</text>
<text x="51.4" y="86.2">R16</text>
<text x="51.4" y="88.7">R17</text>
<text x="55.1" y="84.4">33</text>
<text x="55.1" y="86.9">33</text>
<text x="55.1" y="89.5">33</text>
<text x="51.4" y="91.3">R18</text>
<text x="51.4" y="93.8">R19</text>
<text x="55.1" y="92">33</text>
<text x="55.1" y="94.6">33</text>
<text x="51.4" y="96.3">R20</text>
<text x="55.1" y="97.1">33</text>
<text x="118.6" y="97.1">33</text>
<text x="121.5" y="96.3">R25</text>
<text x="269.6" y="137.1" transform="rotate(-90 269.6 137.1)">R26</text>
<text x="271.1" y="137.2" transform="rotate(-90 271.1 137.2)">2.2k</text>
<text x="274.6" y="137.1" transform="rotate(-90 274.6 137.1)">R27</text>
<text x="276.2" y="137.2" transform="rotate(-90 276.2 137.2)">2.2k</text>
<text x="167.4" y="140">R216</text>
<text x="168.2" y="141.5">1k</text>
<text x="174.3" y="178.1" transform="rotate(-90 174.3 178.1)">R228</text>
<text x="175.8" y="177.8" transform="rotate(-90 175.8 177.8)">4.7k</text>
<text x="179.4" y="178.1" transform="rotate(-90 179.4 178.1)">R229</text>
<text x="180.9" y="177.8" transform="rotate(-90 180.9 177.8)">4.7k</text>
</g>
<g font-size=".6" fill="#840000">
<text x="98.2" y="164.1">1</text>
<text x="98.2" y="169.1">2</text>
<text x="98.2" y="172.9">3</text>
<text x="98.2" y="178">6</text>
<text x="84.6" y="181.8" transform="rotate(-90 84.6 181.8)">75</text>
<text x="87.6" y="181.8" transform="rotate(-90 87.6 181.8)">75</text>
<text x="91.8" y="182.1">75</text>
<text x="91.8" y="185.9">75</text>
<text x="98.2" y="180.3">4</text>
<text x="98.2" y="182.1">5</text>
<text x="98.2" y="184.1">7</text>
<text x="98.2" y="185.9">8</text>
</g>
</svg>
